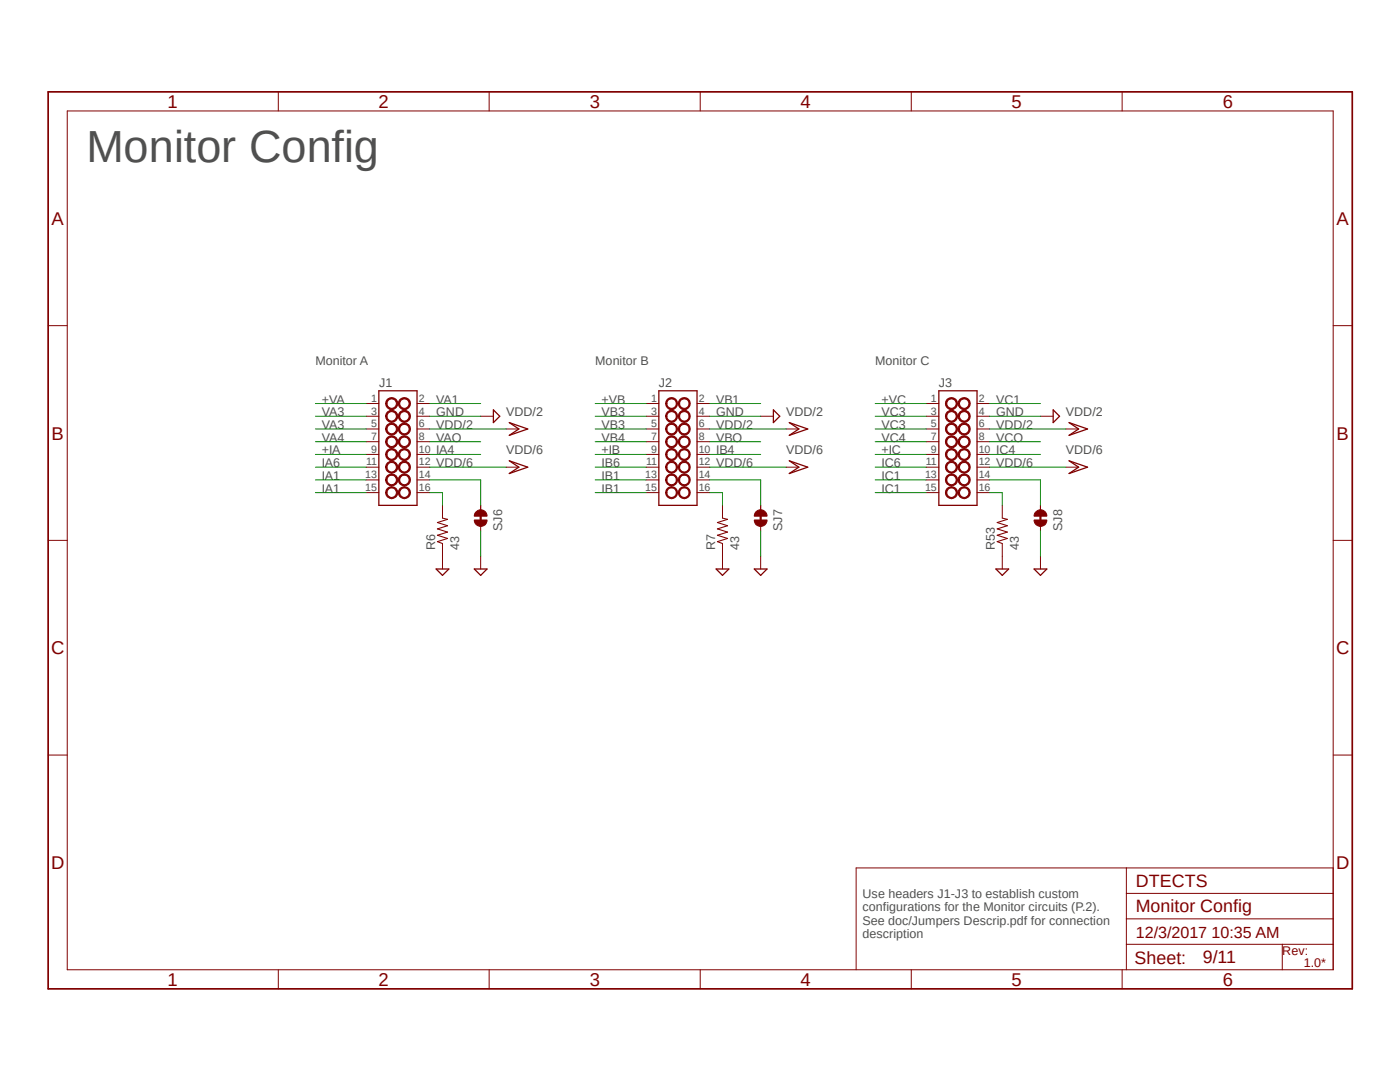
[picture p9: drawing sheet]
<svg xmlns="http://www.w3.org/2000/svg" width="279mm" height="216mm" viewBox="0 0 279 216" stroke-linecap="round" stroke-linejoin="round" font-family="sans-serif">
<path d="M9.1 18l261.2 179.9M270.3 18l-261.2 179.9" fill="none" stroke="#fff" stroke-width=".2"/>
<g fill="none" stroke="#800000" stroke-width=".2">
<path d="M55.5 18.3v3.8M97.6 18.3v3.8M139.7 18.3v3.8M181.9 18.3v3.8M223.9 18.3v3.8M13.4 22.1h252.7v171.4h-252.7zM9.6 65h3.8M266.1 65h3.8M73.1 80.5h2.5M73.1 83.1h2.5M73.1 85.6h2.5M73.1 88.1h2.5"/>
<path d="M73.1 90.7h2.5M73.1 93.2h2.5M73.1 95.8h2.5M73.1 98.3h2.5M83.2 80.5h2.6M83.2 83.1h2.6M83.2 85.6h2.6M83.2 88.1h2.6M83.2 90.7h2.6M83.2 93.2h2.6M83.2 95.8h2.6M83.2 98.3h2.6"/>
<path d="M9.6 107.8h3.8M266.1 107.8h3.8M9.6 150.7h3.8M266.1 150.7h3.8M224.8 173.2v20.3M224.8 178.3h41.3M266.1 173.2h-95.2v20.3M55.5 193.5v3.8M97.6 193.5v3.8M139.7 193.5v3.8M181.9 193.5v3.8M223.9 193.5v3.8"/>
<path d="M224.8 188.4h41.3M224.8 183.3h41.3M255.9 188.4v5.1"/>
</g>
<path d="M9.6 18.3h260.3v179h-260.3z" fill="none" stroke="#800000" stroke-width=".34"/>
<path d="M75.6 78h7.6v22.8h-7.6z" fill="none" stroke="#800000" stroke-width=".25"/>
<path d="M77.3 79.7a1.21 1.21 0 0 1 1.9 .2 1.21 1.21 0 0 1-.7 1.8 1.21 1.21 0 0 1-1.5-1.2h.2a.94 .94 0 0 1 1.3-.9 .94 .94 0 0 1 .3 1.6 .94 .94 0 0 1-1.5-.3l-.1-.4h-.2z" fill-rule="evenodd" fill="#800000"/>
<path d="M77.3 79.7a1.21 1.21 0 0 1 1.9 .2 1.21 1.21 0 0 1-.7 1.8 1.21 1.21 0 0 1-1.5-1.2h.2a.94 .94 0 0 1 1.3-.9 .94 .94 0 0 1 .3 1.6 .94 .94 0 0 1-1.5-.3l-.1-.4h-.2z" fill="none" stroke="#800000" stroke-width=".2"/>
<path d="M77.3 82.2a1.21 1.21 0 0 1 1.9 .2 1.21 1.21 0 0 1-.7 1.8 1.21 1.21 0 0 1-1.5-1.1h.2a.94 .94 0 0 1 1.3-.9 .94 .94 0 0 1 .3 1.5 .94 .94 0 0 1-1.5-.3l-.1-.3h-.2z" fill-rule="evenodd" fill="#800000"/>
<path d="M77.3 82.2a1.21 1.21 0 0 1 1.9 .2 1.21 1.21 0 0 1-.7 1.8 1.21 1.21 0 0 1-1.5-1.1h.2a.94 .94 0 0 1 1.3-.9 .94 .94 0 0 1 .3 1.5 .94 .94 0 0 1-1.5-.3l-.1-.3h-.2z" fill="none" stroke="#800000" stroke-width=".2"/>
<path d="M77.3 84.8a1.21 1.21 0 0 1 1.9 .2 1.21 1.21 0 0 1-.7 1.8 1.21 1.21 0 0 1-1.5-1.2h.2a.94 .94 0 0 1 1.3-.9 .94 .94 0 0 1 .3 1.5 .94 .94 0 0 1-1.5-.2l-.1-.4h-.2z" fill-rule="evenodd" fill="#800000"/>
<path d="M77.3 84.8a1.21 1.21 0 0 1 1.9 .2 1.21 1.21 0 0 1-.7 1.8 1.21 1.21 0 0 1-1.5-1.2h.2a.94 .94 0 0 1 1.3-.9 .94 .94 0 0 1 .3 1.5 .94 .94 0 0 1-1.5-.2l-.1-.4h-.2z" fill="none" stroke="#800000" stroke-width=".2"/>
<path d="M77.3 87.3a1.21 1.21 0 0 1 1.9 .2 1.21 1.21 0 0 1-.7 1.8 1.21 1.21 0 0 1-1.5-1.2h.2a.94 .94 0 0 1 1.3-.8 .94 .94 0 0 1 .3 1.5 .94 .94 0 0 1-1.5-.3l-.1-.4h-.2z" fill-rule="evenodd" fill="#800000"/>
<path d="M77.3 87.3a1.21 1.21 0 0 1 1.9 .2 1.21 1.21 0 0 1-.7 1.8 1.21 1.21 0 0 1-1.5-1.2h.2a.94 .94 0 0 1 1.3-.8 .94 .94 0 0 1 .3 1.5 .94 .94 0 0 1-1.5-.3l-.1-.4h-.2z" fill="none" stroke="#800000" stroke-width=".2"/>
<path d="M77.3 89.8a1.21 1.21 0 0 1 1.9 .3 1.21 1.21 0 0 1-.7 1.7 1.21 1.21 0 0 1-1.5-1.1h.2a.94 .94 0 0 1 1.3-.9 .94 .94 0 0 1 .3 1.5 .94 .94 0 0 1-1.5-.2l-.1-.4h-.2z" fill-rule="evenodd" fill="#800000"/>
<path d="M77.3 89.8a1.21 1.21 0 0 1 1.9 .3 1.21 1.21 0 0 1-.7 1.7 1.21 1.21 0 0 1-1.5-1.1h.2a.94 .94 0 0 1 1.3-.9 .94 .94 0 0 1 .3 1.5 .94 .94 0 0 1-1.5-.2l-.1-.4h-.2z" fill="none" stroke="#800000" stroke-width=".2"/>
<path d="M77.3 92.4a1.21 1.21 0 0 1 1.9 .2 1.21 1.21 0 0 1-.7 1.8 1.21 1.21 0 0 1-1.5-1.2h.2a.94 .94 0 0 1 1.3-.9 .94 .94 0 0 1 .3 1.6 .94 .94 0 0 1-1.5-.3l-.1-.4h-.2z" fill-rule="evenodd" fill="#800000"/>
<path d="M77.3 92.4a1.21 1.21 0 0 1 1.9 .2 1.21 1.21 0 0 1-.7 1.8 1.21 1.21 0 0 1-1.5-1.2h.2a.94 .94 0 0 1 1.3-.9 .94 .94 0 0 1 .3 1.6 .94 .94 0 0 1-1.5-.3l-.1-.4h-.2z" fill="none" stroke="#800000" stroke-width=".2"/>
<path d="M77.3 94.9a1.21 1.21 0 0 1 1.9 .2 1.21 1.21 0 0 1-.7 1.8 1.21 1.21 0 0 1-1.5-1.1h.2a.94 .94 0 0 1 1.3-.9 .94 .94 0 0 1 .3 1.5 .94 .94 0 0 1-1.5-.3l-.1-.3h-.2z" fill-rule="evenodd" fill="#800000"/>
<path d="M77.3 94.9a1.21 1.21 0 0 1 1.9 .2 1.21 1.21 0 0 1-.7 1.8 1.21 1.21 0 0 1-1.5-1.1h.2a.94 .94 0 0 1 1.3-.9 .94 .94 0 0 1 .3 1.5 .94 .94 0 0 1-1.5-.3l-.1-.3h-.2z" fill="none" stroke="#800000" stroke-width=".2"/>
<path d="M77.3 97.5a1.21 1.21 0 0 1 1.9 .2 1.21 1.21 0 0 1-.7 1.8 1.21 1.21 0 0 1-1.5-1.2h.2a.94 .94 0 0 1 1.3-.9 .94 .94 0 0 1 .3 1.5 .94 .94 0 0 1-1.5-.2l-.1-.4h-.2z" fill-rule="evenodd" fill="#800000"/>
<path d="M77.3 97.5a1.21 1.21 0 0 1 1.9 .2 1.21 1.21 0 0 1-.7 1.8 1.21 1.21 0 0 1-1.5-1.2h.2a.94 .94 0 0 1 1.3-.9 .94 .94 0 0 1 .3 1.5 .94 .94 0 0 1-1.5-.2l-.1-.4h-.2z" fill="none" stroke="#800000" stroke-width=".2"/>
<path d="M79.8 79.7a1.21 1.21 0 0 1 2 .2 1.21 1.21 0 0 1-.8 1.8 1.21 1.21 0 0 1-1.5-1.2h.3a.94 .94 0 0 1 1.2-.9 .94 .94 0 0 1 .4 1.6 .94 .94 0 0 1-1.6-.3v-.4h-.3z" fill-rule="evenodd" fill="#800000"/>
<path d="M79.8 79.7a1.21 1.21 0 0 1 2 .2 1.21 1.21 0 0 1-.8 1.8 1.21 1.21 0 0 1-1.5-1.2h.3a.94 .94 0 0 1 1.2-.9 .94 .94 0 0 1 .4 1.6 .94 .94 0 0 1-1.6-.3v-.4h-.3z" fill="none" stroke="#800000" stroke-width=".2"/>
<path d="M79.8 82.2a1.21 1.21 0 0 1 2 .2 1.21 1.21 0 0 1-.8 1.8 1.21 1.21 0 0 1-1.5-1.1h.3a.94 .94 0 0 1 1.2-.9 .94 .94 0 0 1 .4 1.5 .94 .94 0 0 1-1.6-.3v-.3h-.3z" fill-rule="evenodd" fill="#800000"/>
<path d="M79.8 82.2a1.21 1.21 0 0 1 2 .2 1.21 1.21 0 0 1-.8 1.8 1.21 1.21 0 0 1-1.5-1.1h.3a.94 .94 0 0 1 1.2-.9 .94 .94 0 0 1 .4 1.5 .94 .94 0 0 1-1.6-.3v-.3h-.3z" fill="none" stroke="#800000" stroke-width=".2"/>
<path d="M79.8 84.8a1.21 1.21 0 0 1 2 .2 1.21 1.21 0 0 1-.8 1.8 1.21 1.21 0 0 1-1.5-1.2h.3a.94 .94 0 0 1 1.2-.9 .94 .94 0 0 1 .4 1.5 .94 .94 0 0 1-1.6-.2v-.4h-.3z" fill-rule="evenodd" fill="#800000"/>
<path d="M79.8 84.8a1.21 1.21 0 0 1 2 .2 1.21 1.21 0 0 1-.8 1.8 1.21 1.21 0 0 1-1.5-1.2h.3a.94 .94 0 0 1 1.2-.9 .94 .94 0 0 1 .4 1.5 .94 .94 0 0 1-1.6-.2v-.4h-.3z" fill="none" stroke="#800000" stroke-width=".2"/>
<path d="M79.8 87.3a1.21 1.21 0 0 1 2 .2 1.21 1.21 0 0 1-.8 1.8 1.21 1.21 0 0 1-1.5-1.2h.3a.94 .94 0 0 1 1.2-.8 .94 .94 0 0 1 .4 1.5 .94 .94 0 0 1-1.6-.3v-.4h-.3z" fill-rule="evenodd" fill="#800000"/>
<path d="M79.8 87.3a1.21 1.21 0 0 1 2 .2 1.21 1.21 0 0 1-.8 1.8 1.21 1.21 0 0 1-1.5-1.2h.3a.94 .94 0 0 1 1.2-.8 .94 .94 0 0 1 .4 1.5 .94 .94 0 0 1-1.6-.3v-.4h-.3z" fill="none" stroke="#800000" stroke-width=".2"/>
<path d="M79.8 89.8a1.21 1.21 0 0 1 2 .3 1.21 1.21 0 0 1-.8 1.7 1.21 1.21 0 0 1-1.5-1.1h.3a.94 .94 0 0 1 1.2-.9 .94 .94 0 0 1 .4 1.5 .94 .94 0 0 1-1.6-.2v-.4h-.3z" fill-rule="evenodd" fill="#800000"/>
<path d="M79.8 89.8a1.21 1.21 0 0 1 2 .3 1.21 1.21 0 0 1-.8 1.7 1.21 1.21 0 0 1-1.5-1.1h.3a.94 .94 0 0 1 1.2-.9 .94 .94 0 0 1 .4 1.5 .94 .94 0 0 1-1.6-.2v-.4h-.3z" fill="none" stroke="#800000" stroke-width=".2"/>
<path d="M79.8 92.4a1.21 1.21 0 0 1 2 .2 1.21 1.21 0 0 1-.8 1.8 1.21 1.21 0 0 1-1.5-1.2h.3a.94 .94 0 0 1 1.2-.9 .94 .94 0 0 1 .4 1.6 .94 .94 0 0 1-1.6-.3v-.4h-.3z" fill-rule="evenodd" fill="#800000"/>
<path d="M79.8 92.4a1.21 1.21 0 0 1 2 .2 1.21 1.21 0 0 1-.8 1.8 1.21 1.21 0 0 1-1.5-1.2h.3a.94 .94 0 0 1 1.2-.9 .94 .94 0 0 1 .4 1.6 .94 .94 0 0 1-1.6-.3v-.4h-.3z" fill="none" stroke="#800000" stroke-width=".2"/>
<path d="M79.8 94.9a1.21 1.21 0 0 1 2 .2 1.21 1.21 0 0 1-.8 1.8 1.21 1.21 0 0 1-1.5-1.1h.3a.94 .94 0 0 1 1.2-.9 .94 .94 0 0 1 .4 1.5 .94 .94 0 0 1-1.6-.3v-.3h-.3z" fill-rule="evenodd" fill="#800000"/>
<path d="M79.8 94.9a1.21 1.21 0 0 1 2 .2 1.21 1.21 0 0 1-.8 1.8 1.21 1.21 0 0 1-1.5-1.1h.3a.94 .94 0 0 1 1.2-.9 .94 .94 0 0 1 .4 1.5 .94 .94 0 0 1-1.6-.3v-.3h-.3z" fill="none" stroke="#800000" stroke-width=".2"/>
<path d="M79.8 97.5a1.21 1.21 0 0 1 2 .2 1.21 1.21 0 0 1-.8 1.8 1.21 1.21 0 0 1-1.5-1.2h.3a.94 .94 0 0 1 1.2-.9 .94 .94 0 0 1 .4 1.5 .94 .94 0 0 1-1.6-.2v-.4h-.3z" fill-rule="evenodd" fill="#800000"/>
<path d="M79.8 97.5a1.21 1.21 0 0 1 2 .2 1.21 1.21 0 0 1-.8 1.8 1.21 1.21 0 0 1-1.5-1.2h.3a.94 .94 0 0 1 1.2-.9 .94 .94 0 0 1 .4 1.5 .94 .94 0 0 1-1.6-.2v-.4h-.3z" fill="none" stroke="#800000" stroke-width=".2"/>
<path d="M95 102.1a1.25 1.25 0 0 1 1.4-.3 1.25 1.25 0 0 1 .8 1.2h-2.5l.1-.6z" fill-rule="evenodd" fill="#800000"/>
<path d="M95 102.1a1.25 1.25 0 0 1 1.4-.3 1.25 1.25 0 0 1 .8 1.2h-2.5l.1-.6z" fill="none" stroke="#800000" stroke-width=".2"/>
<path d="M94.7 103.8h2.5a1.27 1.27 0 0 1-1.3 1.2 1.27 1.27 0 0 1-1.2-1.2z" fill-rule="evenodd" fill="#800000"/>
<g fill="none" stroke="#800000" stroke-width=".2">
<path d="M95.9 83.1h2.6M101 85.6h2.5M101 93.2h2.5M128.9 83.1h2.6M128.9 85.6h2.6M128.9 93.2h2.6M128.9 80.5h2.6M128.9 88.1h2.6M128.9 90.7h2.6M128.9 95.8h2.6M128.9 98.3h2.6M139.1 83.1h2.5"/>
<path d="M139.1 85.6h2.5M139.1 93.2h2.5M139.1 80.5h2.5M139.1 88.1h2.5M139.1 90.7h2.5M139.1 95.8h2.5M139.1 98.3h2.5M88.3 100.8v2.6M88.3 108.5v5M94.7 103.8h2.5a1.27 1.27 0 0 1-1.3 1.2 1.27 1.27 0 0 1-1.2-1.2zM95.9 100.8v5.1M95.9 111v2.5"/>
</g>
<path d="M95.9 102.7v1.3" fill="none" stroke="#800000" stroke-width=".42"/>
<path d="M88.3 103.4l1 .2-2 .7 2 .6-2 .6 2 .7-2 .6 2 .6-2 .7 1 .4" fill="none" stroke="#800000" stroke-width=".21"/>
<path d="M131.5 78h7.6v22.8h-7.6zM98.5 81.8l1.2 1.3-1.2 1.2zM101.6 84.3l3.7 1.3-3.7 1.3 1.9-1.3zM101.6 91.9l3.7 1.3-3.7 1.3 1.9-1.3zM87 113.5h2.6l-1.3 1.3zM94.7 113.5h2.5l-1.3 1.3z" fill="none" stroke="#800000" stroke-width=".25"/>
<path d="M133.2 79.7a1.19 1.19 0 0 1 1.9 .2 1.19 1.19 0 0 1-.7 1.8 1.19 1.19 0 0 1-1.6-1.2h.3a.96 .96 0 0 1 1.4-.7 .96 .96 0 0 1 .2 1.5 .96 .96 0 0 1-1.6-.4v-.4h-.3z" fill-rule="evenodd" fill="#800000"/>
<path d="M133.2 79.7a1.19 1.19 0 0 1 1.9 .2 1.19 1.19 0 0 1-.7 1.8 1.19 1.19 0 0 1-1.6-1.2h.3a.96 .96 0 0 1 1.4-.7 .96 .96 0 0 1 .2 1.5 .96 .96 0 0 1-1.6-.4v-.4h-.3z" fill="none" stroke="#800000" stroke-width=".2"/>
<path d="M133.2 82.2a1.19 1.19 0 0 1 1.9 .2 1.19 1.19 0 0 1-.7 1.8 1.19 1.19 0 0 1-1.6-1.1h.3a.96 .96 0 0 1 1.4-.8 .96 .96 0 0 1 .2 1.6 .96 .96 0 0 1-1.6-.5v-.3h-.3z" fill-rule="evenodd" fill="#800000"/>
<path d="M133.2 82.2a1.19 1.19 0 0 1 1.9 .2 1.19 1.19 0 0 1-.7 1.8 1.19 1.19 0 0 1-1.6-1.1h.3a.96 .96 0 0 1 1.4-.8 .96 .96 0 0 1 .2 1.6 .96 .96 0 0 1-1.6-.5v-.3h-.3z" fill="none" stroke="#800000" stroke-width=".2"/>
<path d="M133.2 84.8a1.19 1.19 0 0 1 1.9 .2 1.19 1.19 0 0 1-.7 1.7 1.19 1.19 0 0 1-1.6-1.1h.3a.96 .96 0 0 1 1.4-.8 .96 .96 0 0 1 .2 1.6 .96 .96 0 0 1-1.6-.4v-.4h-.3z" fill-rule="evenodd" fill="#800000"/>
<path d="M133.2 84.8a1.19 1.19 0 0 1 1.9 .2 1.19 1.19 0 0 1-.7 1.7 1.19 1.19 0 0 1-1.6-1.1h.3a.96 .96 0 0 1 1.4-.8 .96 .96 0 0 1 .2 1.6 .96 .96 0 0 1-1.6-.4v-.4h-.3z" fill="none" stroke="#800000" stroke-width=".2"/>
<path d="M133.2 87.3a1.19 1.19 0 0 1 1.9 .2 1.19 1.19 0 0 1-.7 1.8 1.19 1.19 0 0 1-1.6-1.2h.3a.96 .96 0 0 1 1.4-.7 .96 .96 0 0 1 .2 1.6 .96 .96 0 0 1-1.6-.5v-.4h-.3z" fill-rule="evenodd" fill="#800000"/>
<path d="M133.2 87.3a1.19 1.19 0 0 1 1.9 .2 1.19 1.19 0 0 1-.7 1.8 1.19 1.19 0 0 1-1.6-1.2h.3a.96 .96 0 0 1 1.4-.7 .96 .96 0 0 1 .2 1.6 .96 .96 0 0 1-1.6-.5v-.4h-.3z" fill="none" stroke="#800000" stroke-width=".2"/>
<path d="M133.2 89.8a1.19 1.19 0 0 1 1.9 .3 1.19 1.19 0 0 1-.7 1.7 1.19 1.19 0 0 1-1.6-1.1h.3a.96 .96 0 0 1 1.4-.8 .96 .96 0 0 1 .2 1.6 .96 .96 0 0 1-1.6-.4v-.4h-.3z" fill-rule="evenodd" fill="#800000"/>
<path d="M133.2 89.8a1.19 1.19 0 0 1 1.9 .3 1.19 1.19 0 0 1-.7 1.7 1.19 1.19 0 0 1-1.6-1.1h.3a.96 .96 0 0 1 1.4-.8 .96 .96 0 0 1 .2 1.6 .96 .96 0 0 1-1.6-.4v-.4h-.3z" fill="none" stroke="#800000" stroke-width=".2"/>
<path d="M133.2 92.4a1.19 1.19 0 0 1 1.9 .2 1.19 1.19 0 0 1-.7 1.8 1.19 1.19 0 0 1-1.6-1.2h.3a.96 .96 0 0 1 1.4-.7 .96 .96 0 0 1 .2 1.5 .96 .96 0 0 1-1.6-.4v-.4h-.3z" fill-rule="evenodd" fill="#800000"/>
<path d="M133.2 92.4a1.19 1.19 0 0 1 1.9 .2 1.19 1.19 0 0 1-.7 1.8 1.19 1.19 0 0 1-1.6-1.2h.3a.96 .96 0 0 1 1.4-.7 .96 .96 0 0 1 .2 1.5 .96 .96 0 0 1-1.6-.4v-.4h-.3z" fill="none" stroke="#800000" stroke-width=".2"/>
<path d="M133.2 94.9a1.19 1.19 0 0 1 1.9 .2 1.19 1.19 0 0 1-.7 1.8 1.19 1.19 0 0 1-1.6-1.1h.3a.96 .96 0 0 1 1.4-.8 .96 .96 0 0 1 .2 1.6 .96 .96 0 0 1-1.6-.5v-.3h-.3z" fill-rule="evenodd" fill="#800000"/>
<path d="M133.2 94.9a1.19 1.19 0 0 1 1.9 .2 1.19 1.19 0 0 1-.7 1.8 1.19 1.19 0 0 1-1.6-1.1h.3a.96 .96 0 0 1 1.4-.8 .96 .96 0 0 1 .2 1.6 .96 .96 0 0 1-1.6-.5v-.3h-.3z" fill="none" stroke="#800000" stroke-width=".2"/>
<path d="M133.2 97.5a1.19 1.19 0 0 1 1.9 .2 1.19 1.19 0 0 1-.7 1.7 1.19 1.19 0 0 1-1.6-1.1h.3a.96 .96 0 0 1 1.4-.8 .96 .96 0 0 1 .2 1.6 .96 .96 0 0 1-1.6-.4v-.4h-.3z" fill-rule="evenodd" fill="#800000"/>
<path d="M133.2 97.5a1.19 1.19 0 0 1 1.9 .2 1.19 1.19 0 0 1-.7 1.7 1.19 1.19 0 0 1-1.6-1.1h.3a.96 .96 0 0 1 1.4-.8 .96 .96 0 0 1 .2 1.6 .96 .96 0 0 1-1.6-.4v-.4h-.3z" fill="none" stroke="#800000" stroke-width=".2"/>
<path d="M135.7 79.7a1.19 1.19 0 0 1 1.9 .2 1.19 1.19 0 0 1-.7 1.8 1.19 1.19 0 0 1-1.5-1.2h.2a.96 .96 0 0 1 1.4-.7 .96 .96 0 0 1 .2 1.5 .96 .96 0 0 1-1.5-.4l-.1-.4h-.2z" fill-rule="evenodd" fill="#800000"/>
<path d="M135.7 79.7a1.19 1.19 0 0 1 1.9 .2 1.19 1.19 0 0 1-.7 1.8 1.19 1.19 0 0 1-1.5-1.2h.2a.96 .96 0 0 1 1.4-.7 .96 .96 0 0 1 .2 1.5 .96 .96 0 0 1-1.5-.4l-.1-.4h-.2z" fill="none" stroke="#800000" stroke-width=".2"/>
<path d="M135.7 82.2a1.19 1.19 0 0 1 1.9 .2 1.19 1.19 0 0 1-.7 1.8 1.19 1.19 0 0 1-1.5-1.1h.2a.96 .96 0 0 1 1.4-.8 .96 .96 0 0 1 .2 1.6 .96 .96 0 0 1-1.5-.5l-.1-.3h-.2z" fill-rule="evenodd" fill="#800000"/>
<path d="M135.7 82.2a1.19 1.19 0 0 1 1.9 .2 1.19 1.19 0 0 1-.7 1.8 1.19 1.19 0 0 1-1.5-1.1h.2a.96 .96 0 0 1 1.4-.8 .96 .96 0 0 1 .2 1.6 .96 .96 0 0 1-1.5-.5l-.1-.3h-.2z" fill="none" stroke="#800000" stroke-width=".2"/>
<path d="M135.7 84.8a1.19 1.19 0 0 1 1.9 .2 1.19 1.19 0 0 1-.7 1.7 1.19 1.19 0 0 1-1.5-1.1h.2a.96 .96 0 0 1 1.4-.8 .96 .96 0 0 1 .2 1.6 .96 .96 0 0 1-1.5-.4l-.1-.4h-.2z" fill-rule="evenodd" fill="#800000"/>
<path d="M135.7 84.8a1.19 1.19 0 0 1 1.9 .2 1.19 1.19 0 0 1-.7 1.7 1.19 1.19 0 0 1-1.5-1.1h.2a.96 .96 0 0 1 1.4-.8 .96 .96 0 0 1 .2 1.6 .96 .96 0 0 1-1.5-.4l-.1-.4h-.2z" fill="none" stroke="#800000" stroke-width=".2"/>
<path d="M135.7 87.3a1.19 1.19 0 0 1 1.9 .2 1.19 1.19 0 0 1-.7 1.8 1.19 1.19 0 0 1-1.5-1.2h.2a.96 .96 0 0 1 1.4-.7 .96 .96 0 0 1 .2 1.6 .96 .96 0 0 1-1.5-.5l-.1-.4h-.2z" fill-rule="evenodd" fill="#800000"/>
<path d="M135.7 87.3a1.19 1.19 0 0 1 1.9 .2 1.19 1.19 0 0 1-.7 1.8 1.19 1.19 0 0 1-1.5-1.2h.2a.96 .96 0 0 1 1.4-.7 .96 .96 0 0 1 .2 1.6 .96 .96 0 0 1-1.5-.5l-.1-.4h-.2z" fill="none" stroke="#800000" stroke-width=".2"/>
<path d="M135.7 89.8a1.19 1.19 0 0 1 1.9 .3 1.19 1.19 0 0 1-.7 1.7 1.19 1.19 0 0 1-1.5-1.1h.2a.96 .96 0 0 1 1.4-.8 .96 .96 0 0 1 .2 1.6 .96 .96 0 0 1-1.5-.4l-.1-.4h-.2z" fill-rule="evenodd" fill="#800000"/>
<path d="M135.7 89.8a1.19 1.19 0 0 1 1.9 .3 1.19 1.19 0 0 1-.7 1.7 1.19 1.19 0 0 1-1.5-1.1h.2a.96 .96 0 0 1 1.4-.8 .96 .96 0 0 1 .2 1.6 .96 .96 0 0 1-1.5-.4l-.1-.4h-.2z" fill="none" stroke="#800000" stroke-width=".2"/>
<path d="M135.7 92.4a1.19 1.19 0 0 1 1.9 .2 1.19 1.19 0 0 1-.7 1.8 1.19 1.19 0 0 1-1.5-1.2h.2a.96 .96 0 0 1 1.4-.7 .96 .96 0 0 1 .2 1.5 .96 .96 0 0 1-1.5-.4l-.1-.4h-.2z" fill-rule="evenodd" fill="#800000"/>
<path d="M135.7 92.4a1.19 1.19 0 0 1 1.9 .2 1.19 1.19 0 0 1-.7 1.8 1.19 1.19 0 0 1-1.5-1.2h.2a.96 .96 0 0 1 1.4-.7 .96 .96 0 0 1 .2 1.5 .96 .96 0 0 1-1.5-.4l-.1-.4h-.2z" fill="none" stroke="#800000" stroke-width=".2"/>
<path d="M135.7 94.9a1.19 1.19 0 0 1 1.9 .2 1.19 1.19 0 0 1-.7 1.8 1.19 1.19 0 0 1-1.5-1.1h.2a.96 .96 0 0 1 1.4-.8 .96 .96 0 0 1 .2 1.6 .96 .96 0 0 1-1.5-.5l-.1-.3h-.2z" fill-rule="evenodd" fill="#800000"/>
<path d="M135.7 94.9a1.19 1.19 0 0 1 1.9 .2 1.19 1.19 0 0 1-.7 1.8 1.19 1.19 0 0 1-1.5-1.1h.2a.96 .96 0 0 1 1.4-.8 .96 .96 0 0 1 .2 1.6 .96 .96 0 0 1-1.5-.5l-.1-.3h-.2z" fill="none" stroke="#800000" stroke-width=".2"/>
<path d="M135.7 97.5a1.19 1.19 0 0 1 1.9 .2 1.19 1.19 0 0 1-.7 1.7 1.19 1.19 0 0 1-1.5-1.1h.2a.96 .96 0 0 1 1.4-.8 .96 .96 0 0 1 .2 1.6 .96 .96 0 0 1-1.5-.4l-.1-.4h-.2z" fill-rule="evenodd" fill="#800000"/>
<path d="M135.7 97.5a1.19 1.19 0 0 1 1.9 .2 1.19 1.19 0 0 1-.7 1.7 1.19 1.19 0 0 1-1.5-1.1h.2a.96 .96 0 0 1 1.4-.8 .96 .96 0 0 1 .2 1.6 .96 .96 0 0 1-1.5-.4l-.1-.4h-.2z" fill="none" stroke="#800000" stroke-width=".2"/>
<path d="M150.9 102.1a1.27 1.27 0 0 1 1.4-.3 1.27 1.27 0 0 1 .8 1.2h-2.6z" fill-rule="evenodd" fill="#800000"/>
<path d="M150.9 102.1a1.27 1.27 0 0 1 1.4-.3 1.27 1.27 0 0 1 .8 1.2h-2.6z" fill="none" stroke="#800000" stroke-width=".2"/>
<path d="M150.5 103.8h2.6a1.27 1.27 0 0 1-1.3 1.2 1.27 1.27 0 0 1-1.3-1.2z" fill-rule="evenodd" fill="#800000"/>
<g fill="none" stroke="#800000" stroke-width=".2">
<path d="M151.8 83.1h2.5M156.9 85.6h2.5M156.9 93.2h2.5M184.8 83.1h2.6M184.8 85.6h2.6M184.8 93.2h2.6M184.8 80.5h2.6M184.8 88.1h2.6M184.8 90.7h2.6M184.8 95.8h2.6M184.8 98.3h2.6M195 83.1h2.5"/>
<path d="M195 85.6h2.5M195 93.2h2.5M195 80.5h2.5M195 88.1h2.5M195 90.7h2.5M195 95.8h2.5M195 98.3h2.5M144.2 100.8v2.6M144.2 108.5v5M150.5 103.8h2.6a1.27 1.27 0 0 1-1.3 1.2 1.27 1.27 0 0 1-1.3-1.2zM151.8 100.8v5.1M151.8 111v2.5"/>
</g>
<path d="M151.8 102.7v1.3" fill="none" stroke="#800000" stroke-width=".42"/>
<path d="M144.2 103.4l1 .2-2 .7 2 .6-2 .6 2 .7-2 .6 2 .6-2 .7 1 .4" fill="none" stroke="#800000" stroke-width=".21"/>
<path d="M187.4 78h7.6v22.8h-7.6zM154.3 81.8l1.3 1.3-1.3 1.2zM157.5 84.3l3.7 1.3-3.7 1.3 1.9-1.3zM157.5 91.9l3.7 1.3-3.7 1.3 1.9-1.3zM142.9 113.5h2.6l-1.3 1.3zM150.5 113.5h2.6l-1.3 1.3z" fill="none" stroke="#800000" stroke-width=".25"/>
<path d="M189 79.7a1.21 1.21 0 0 1 1.9 .2 1.21 1.21 0 0 1-.7 1.8 1.21 1.21 0 0 1-1.5-1.2h.2a.94 .94 0 0 1 1.3-.9 .94 .94 0 0 1 .4 1.6 .94 .94 0 0 1-1.6-.3l-.1-.4h-.2z" fill-rule="evenodd" fill="#800000"/>
<path d="M189 79.7a1.21 1.21 0 0 1 1.9 .2 1.21 1.21 0 0 1-.7 1.8 1.21 1.21 0 0 1-1.5-1.2h.2a.94 .94 0 0 1 1.3-.9 .94 .94 0 0 1 .4 1.6 .94 .94 0 0 1-1.6-.3l-.1-.4h-.2z" fill="none" stroke="#800000" stroke-width=".2"/>
<path d="M189 82.2a1.21 1.21 0 0 1 1.9 .2 1.21 1.21 0 0 1-.7 1.8 1.21 1.21 0 0 1-1.5-1.1h.2a.94 .94 0 0 1 1.3-.9 .94 .94 0 0 1 .4 1.5 .94 .94 0 0 1-1.6-.3l-.1-.3h-.2z" fill-rule="evenodd" fill="#800000"/>
<path d="M189 82.2a1.21 1.21 0 0 1 1.9 .2 1.21 1.21 0 0 1-.7 1.8 1.21 1.21 0 0 1-1.5-1.1h.2a.94 .94 0 0 1 1.3-.9 .94 .94 0 0 1 .4 1.5 .94 .94 0 0 1-1.6-.3l-.1-.3h-.2z" fill="none" stroke="#800000" stroke-width=".2"/>
<path d="M189 84.8a1.21 1.21 0 0 1 1.9 .2 1.21 1.21 0 0 1-.7 1.8 1.21 1.21 0 0 1-1.5-1.2h.2a.94 .94 0 0 1 1.3-.9 .94 .94 0 0 1 .4 1.5 .94 .94 0 0 1-1.6-.2l-.1-.4h-.2z" fill-rule="evenodd" fill="#800000"/>
<path d="M189 84.8a1.21 1.21 0 0 1 1.9 .2 1.21 1.21 0 0 1-.7 1.8 1.21 1.21 0 0 1-1.5-1.2h.2a.94 .94 0 0 1 1.3-.9 .94 .94 0 0 1 .4 1.5 .94 .94 0 0 1-1.6-.2l-.1-.4h-.2z" fill="none" stroke="#800000" stroke-width=".2"/>
<path d="M189 87.3a1.21 1.21 0 0 1 1.9 .2 1.21 1.21 0 0 1-.7 1.8 1.21 1.21 0 0 1-1.5-1.2h.2a.94 .94 0 0 1 1.3-.8 .94 .94 0 0 1 .4 1.5 .94 .94 0 0 1-1.6-.3l-.1-.4h-.2z" fill-rule="evenodd" fill="#800000"/>
<path d="M189 87.3a1.21 1.21 0 0 1 1.9 .2 1.21 1.21 0 0 1-.7 1.8 1.21 1.21 0 0 1-1.5-1.2h.2a.94 .94 0 0 1 1.3-.8 .94 .94 0 0 1 .4 1.5 .94 .94 0 0 1-1.6-.3l-.1-.4h-.2z" fill="none" stroke="#800000" stroke-width=".2"/>
<path d="M189 89.8a1.21 1.21 0 0 1 1.9 .3 1.21 1.21 0 0 1-.7 1.7 1.21 1.21 0 0 1-1.5-1.1h.2a.94 .94 0 0 1 1.3-.9 .94 .94 0 0 1 .4 1.5 .94 .94 0 0 1-1.6-.2l-.1-.4h-.2z" fill-rule="evenodd" fill="#800000"/>
<path d="M189 89.8a1.21 1.21 0 0 1 1.9 .3 1.21 1.21 0 0 1-.7 1.7 1.21 1.21 0 0 1-1.5-1.1h.2a.94 .94 0 0 1 1.3-.9 .94 .94 0 0 1 .4 1.5 .94 .94 0 0 1-1.6-.2l-.1-.4h-.2z" fill="none" stroke="#800000" stroke-width=".2"/>
<path d="M189 92.4a1.21 1.21 0 0 1 1.9 .2 1.21 1.21 0 0 1-.7 1.8 1.21 1.21 0 0 1-1.5-1.2h.2a.94 .94 0 0 1 1.3-.9 .94 .94 0 0 1 .4 1.6 .94 .94 0 0 1-1.6-.3l-.1-.4h-.2z" fill-rule="evenodd" fill="#800000"/>
<path d="M189 92.4a1.21 1.21 0 0 1 1.9 .2 1.21 1.21 0 0 1-.7 1.8 1.21 1.21 0 0 1-1.5-1.2h.2a.94 .94 0 0 1 1.3-.9 .94 .94 0 0 1 .4 1.6 .94 .94 0 0 1-1.6-.3l-.1-.4h-.2z" fill="none" stroke="#800000" stroke-width=".2"/>
<path d="M189 94.9a1.21 1.21 0 0 1 1.9 .2 1.21 1.21 0 0 1-.7 1.8 1.21 1.21 0 0 1-1.5-1.1h.2a.94 .94 0 0 1 1.3-.9 .94 .94 0 0 1 .4 1.5 .94 .94 0 0 1-1.6-.3l-.1-.3h-.2z" fill-rule="evenodd" fill="#800000"/>
<path d="M189 94.9a1.21 1.21 0 0 1 1.9 .2 1.21 1.21 0 0 1-.7 1.8 1.21 1.21 0 0 1-1.5-1.1h.2a.94 .94 0 0 1 1.3-.9 .94 .94 0 0 1 .4 1.5 .94 .94 0 0 1-1.6-.3l-.1-.3h-.2z" fill="none" stroke="#800000" stroke-width=".2"/>
<path d="M189 97.5a1.21 1.21 0 0 1 1.9 .2 1.21 1.21 0 0 1-.7 1.8 1.21 1.21 0 0 1-1.5-1.2h.2a.94 .94 0 0 1 1.3-.9 .94 .94 0 0 1 .4 1.5 .94 .94 0 0 1-1.6-.2l-.1-.4h-.2z" fill-rule="evenodd" fill="#800000"/>
<path d="M189 97.5a1.21 1.21 0 0 1 1.9 .2 1.21 1.21 0 0 1-.7 1.8 1.21 1.21 0 0 1-1.5-1.2h.2a.94 .94 0 0 1 1.3-.9 .94 .94 0 0 1 .4 1.5 .94 .94 0 0 1-1.6-.2l-.1-.4h-.2z" fill="none" stroke="#800000" stroke-width=".2"/>
<path d="M191.6 79.7a1.21 1.21 0 0 1 1.9 .2 1.21 1.21 0 0 1-.7 1.8 1.21 1.21 0 0 1-1.6-1.2h.3a.94 .94 0 0 1 1.3-.9 .94 .94 0 0 1 .3 1.6 .94 .94 0 0 1-1.5-.3l-.1-.4h-.3z" fill-rule="evenodd" fill="#800000"/>
<path d="M191.6 79.7a1.21 1.21 0 0 1 1.9 .2 1.21 1.21 0 0 1-.7 1.8 1.21 1.21 0 0 1-1.6-1.2h.3a.94 .94 0 0 1 1.3-.9 .94 .94 0 0 1 .3 1.6 .94 .94 0 0 1-1.5-.3l-.1-.4h-.3z" fill="none" stroke="#800000" stroke-width=".2"/>
<path d="M191.6 82.2a1.21 1.21 0 0 1 1.9 .2 1.21 1.21 0 0 1-.7 1.8 1.21 1.21 0 0 1-1.6-1.1h.3a.94 .94 0 0 1 1.3-.9 .94 .94 0 0 1 .3 1.5 .94 .94 0 0 1-1.5-.3l-.1-.3h-.3z" fill-rule="evenodd" fill="#800000"/>
<path d="M191.6 82.2a1.21 1.21 0 0 1 1.9 .2 1.21 1.21 0 0 1-.7 1.8 1.21 1.21 0 0 1-1.6-1.1h.3a.94 .94 0 0 1 1.3-.9 .94 .94 0 0 1 .3 1.5 .94 .94 0 0 1-1.5-.3l-.1-.3h-.3z" fill="none" stroke="#800000" stroke-width=".2"/>
<path d="M191.6 84.8a1.21 1.21 0 0 1 1.9 .2 1.21 1.21 0 0 1-.7 1.8 1.21 1.21 0 0 1-1.6-1.2h.3a.94 .94 0 0 1 1.3-.9 .94 .94 0 0 1 .3 1.5 .94 .94 0 0 1-1.5-.2l-.1-.4h-.3z" fill-rule="evenodd" fill="#800000"/>
<path d="M191.6 84.8a1.21 1.21 0 0 1 1.9 .2 1.21 1.21 0 0 1-.7 1.8 1.21 1.21 0 0 1-1.6-1.2h.3a.94 .94 0 0 1 1.3-.9 .94 .94 0 0 1 .3 1.5 .94 .94 0 0 1-1.5-.2l-.1-.4h-.3z" fill="none" stroke="#800000" stroke-width=".2"/>
<path d="M191.6 87.3a1.21 1.21 0 0 1 1.9 .2 1.21 1.21 0 0 1-.7 1.8 1.21 1.21 0 0 1-1.6-1.2h.3a.94 .94 0 0 1 1.3-.8 .94 .94 0 0 1 .3 1.5 .94 .94 0 0 1-1.5-.3l-.1-.4h-.3z" fill-rule="evenodd" fill="#800000"/>
<path d="M191.6 87.3a1.21 1.21 0 0 1 1.9 .2 1.21 1.21 0 0 1-.7 1.8 1.21 1.21 0 0 1-1.6-1.2h.3a.94 .94 0 0 1 1.3-.8 .94 .94 0 0 1 .3 1.5 .94 .94 0 0 1-1.5-.3l-.1-.4h-.3z" fill="none" stroke="#800000" stroke-width=".2"/>
<path d="M191.6 89.8a1.21 1.21 0 0 1 1.9 .3 1.21 1.21 0 0 1-.7 1.7 1.21 1.21 0 0 1-1.6-1.1h.3a.94 .94 0 0 1 1.3-.9 .94 .94 0 0 1 .3 1.5 .94 .94 0 0 1-1.5-.2l-.1-.4h-.3z" fill-rule="evenodd" fill="#800000"/>
<path d="M191.6 89.8a1.21 1.21 0 0 1 1.9 .3 1.21 1.21 0 0 1-.7 1.7 1.21 1.21 0 0 1-1.6-1.1h.3a.94 .94 0 0 1 1.3-.9 .94 .94 0 0 1 .3 1.5 .94 .94 0 0 1-1.5-.2l-.1-.4h-.3z" fill="none" stroke="#800000" stroke-width=".2"/>
<path d="M191.6 92.4a1.21 1.21 0 0 1 1.9 .2 1.21 1.21 0 0 1-.7 1.8 1.21 1.21 0 0 1-1.6-1.2h.3a.94 .94 0 0 1 1.3-.9 .94 .94 0 0 1 .3 1.6 .94 .94 0 0 1-1.5-.3l-.1-.4h-.3z" fill-rule="evenodd" fill="#800000"/>
<path d="M191.6 92.4a1.21 1.21 0 0 1 1.9 .2 1.21 1.21 0 0 1-.7 1.8 1.21 1.21 0 0 1-1.6-1.2h.3a.94 .94 0 0 1 1.3-.9 .94 .94 0 0 1 .3 1.6 .94 .94 0 0 1-1.5-.3l-.1-.4h-.3z" fill="none" stroke="#800000" stroke-width=".2"/>
<path d="M191.6 94.9a1.21 1.21 0 0 1 1.9 .2 1.21 1.21 0 0 1-.7 1.8 1.21 1.21 0 0 1-1.6-1.1h.3a.94 .94 0 0 1 1.3-.9 .94 .94 0 0 1 .3 1.5 .94 .94 0 0 1-1.5-.3l-.1-.3h-.3z" fill-rule="evenodd" fill="#800000"/>
<path d="M191.6 94.9a1.21 1.21 0 0 1 1.9 .2 1.21 1.21 0 0 1-.7 1.8 1.21 1.21 0 0 1-1.6-1.1h.3a.94 .94 0 0 1 1.3-.9 .94 .94 0 0 1 .3 1.5 .94 .94 0 0 1-1.5-.3l-.1-.3h-.3z" fill="none" stroke="#800000" stroke-width=".2"/>
<path d="M191.6 97.5a1.21 1.21 0 0 1 1.9 .2 1.21 1.21 0 0 1-.7 1.8 1.21 1.21 0 0 1-1.6-1.2h.3a.94 .94 0 0 1 1.3-.9 .94 .94 0 0 1 .3 1.5 .94 .94 0 0 1-1.5-.2l-.1-.4h-.3z" fill-rule="evenodd" fill="#800000"/>
<path d="M191.6 97.5a1.21 1.21 0 0 1 1.9 .2 1.21 1.21 0 0 1-.7 1.8 1.21 1.21 0 0 1-1.6-1.2h.3a.94 .94 0 0 1 1.3-.9 .94 .94 0 0 1 .3 1.5 .94 .94 0 0 1-1.5-.2l-.1-.4h-.3z" fill="none" stroke="#800000" stroke-width=".2"/>
<path d="M206.8 102.1a1.25 1.25 0 0 1 1.3-.3 1.25 1.25 0 0 1 .8 1.2h-2.5l.1-.6z" fill-rule="evenodd" fill="#800000"/>
<path d="M206.8 102.1a1.25 1.25 0 0 1 1.3-.3 1.25 1.25 0 0 1 .8 1.2h-2.5l.1-.6z" fill="none" stroke="#800000" stroke-width=".2"/>
<path d="M206.4 103.8h2.5a1.27 1.27 0 0 1-1.3 1.2 1.27 1.27 0 0 1-1.2-1.2z" fill-rule="evenodd" fill="#800000"/>
<path d="M207.6 83.1h2.6M212.7 85.6h2.6M212.7 93.2h2.6M200 100.8v2.6M200 108.5v5M206.4 103.8h2.5a1.27 1.27 0 0 1-1.3 1.2 1.27 1.27 0 0 1-1.2-1.2zM207.6 100.8v5.1M207.6 111v2.5" fill="none" stroke="#800000" stroke-width=".2"/>
<path d="M207.6 102.7v1.3" fill="none" stroke="#800000" stroke-width=".42"/>
<path d="M200 103.4l1 .2-2 .7 2 .6-2 .6 2 .7-2 .6 2 .6-2 .7 1 .4" fill="none" stroke="#800000" stroke-width=".21"/>
<path d="M210.2 81.8l1.3 1.3-1.3 1.2zM213.4 84.3l3.6 1.3-3.6 1.3 1.9-1.3zM213.4 91.9l3.6 1.3-3.6 1.3 1.9-1.3zM198.8 113.5h2.5l-1.3 1.3zM206.4 113.5h2.5l-1.3 1.3z" fill="none" stroke="#800000" stroke-width=".25"/>
<g fill="none" stroke="#008000" stroke-width=".2">
<path d="M62.9 95.8h10.2M62.9 98.3h10.2M62.9 85.6h10.2M62.9 80.5h10.2M62.9 90.7h10.2M62.9 88.1h10.2M62.9 83.1h10.2M62.9 93.2h10.2M85.8 95.8h10.1v5M85.8 98.3h2.5v2.5M85.8 85.6h15.2M85.8 80.5h10.1"/>
<path d="M85.8 90.7h10.1M85.8 88.1h10.1M85.8 83.1h10.1M85.8 93.2h15.2M118.8 95.8h10.1M118.8 98.3h10.1M118.8 85.6h10.1M118.8 80.5h10.1M118.8 90.7h10.1M118.8 88.1h10.1M118.8 83.1h10.1M118.8 93.2h10.1"/>
<path d="M141.6 95.8h10.2v5M141.6 98.3h2.6v2.5M141.6 85.6h15.3M141.6 80.5h10.2M141.6 90.7h10.2M141.6 88.1h10.2M141.6 83.1h10.2M141.6 93.2h15.3M174.7 95.8h10.1M174.7 98.3h10.1M174.7 85.6h10.1M174.7 80.5h10.1"/>
<path d="M174.7 90.7h10.1M174.7 88.1h10.1M174.7 83.1h10.1M174.7 93.2h10.1M197.5 95.8h10.1v5M197.5 98.3h2.5v2.5M197.5 85.6h15.2M197.5 80.5h10.1M197.5 90.7h10.1M197.5 88.1h10.1M197.5 83.1h10.1M197.5 93.2h15.2"/>
<path d="M95.9 105.9v5.1M151.8 105.9v5.1M207.6 105.9v5.1"/>
</g>
<text font-size="9" fill="#505050" x="17.2" y="32.3">Monitor Config</text>
<g font-size="3.7" fill="#800000">
<text x="33.4" y="21.5">1</text>
<text x="75.6" y="21.5">2</text>
<text x="117.7" y="21.5">3</text>
<text x="159.8" y="21.5">4</text>
<text x="201.9" y="21.5">5</text>
<text x="244" y="21.5">6</text>
<text x="10.3" y="44.9">A</text>
<text x="266.7" y="44.9">A</text>
<text x="10.3" y="87.7">B</text>
<text x="266.7" y="87.7">B</text>
<text x="10.2" y="130.6">C</text>
<text x="266.7" y="130.6">C</text>
<text x="10.2" y="173.4">D</text>
<text x="266.7" y="173.4">D</text>
<text x="33.4" y="196.7">1</text>
<text x="75.6" y="196.7">2</text>
<text x="117.7" y="196.7">3</text>
<text x="159.8" y="196.7">4</text>
<text x="201.9" y="196.7">5</text>
<text x="244" y="196.7">6</text>
</g>
<g font-size="3.6" fill="#800000">
<text x="226.7" y="177">DTECTS</text>
<text x="226.7" y="182.1">Monitor Config</text>
<text x="226.4" y="192.4">Sheet:</text>
<text x="240" y="192.2">9/11</text>
</g>
<text font-size="3.2" fill="#800000" x="226.7" y="187.2">12/3/2017 10:35 AM</text>
<g font-size="2.5" fill="#505050">
<text x="63" y="72.9">Monitor A</text>
<text x="75.7" y="77.2">J1</text>
<text x="118.8" y="72.9">Monitor B</text>
<text x="131.5" y="77.2">J2</text>
<text x="174.7" y="72.9">Monitor C</text>
<text x="187.4" y="77.2">J3</text>
<text x="64.2" y="80.5">+VA</text>
<text x="64.2" y="83.1">VA3</text>
<text x="87" y="80.5">VA1</text>
<text x="87" y="83.1">GND</text>
<text x="101" y="83.1">VDD/2</text>
<text x="120.1" y="80.5">+VB</text>
<text x="120.1" y="83.1">VB3</text>
<text x="142.9" y="83.1">GND</text>
<text x="142.9" y="80.5">VB1</text>
<text x="156.9" y="83.1">VDD/2</text>
<text x="175.9" y="80.5">+VC</text>
<text x="175.9" y="83.1">VC3</text>
<text x="198.8" y="80.5">VC1</text>
<text x="198.8" y="83.1">GND</text>
<text x="212.7" y="83.1">VDD/2</text>
<text x="64.2" y="85.6">VA3</text>
<text x="64.2" y="88.1">VA4</text>
<text x="87" y="85.6">VDD/2</text>
<text x="87" y="88.1">VAO</text>
<text x="120.1" y="85.6">VB3</text>
<text x="120.1" y="88.1">VB4</text>
<text x="142.9" y="85.6">VDD/2</text>
<text x="142.9" y="88.1">VBO</text>
<text x="175.9" y="85.6">VC3</text>
<text x="175.9" y="88.1">VC4</text>
<text x="198.8" y="88.1">VCO</text>
<text x="198.8" y="85.6">VDD/2</text>
<text x="64.2" y="90.7">+IA</text>
<text x="64.2" y="95.8">IA1</text>
<text x="64.2" y="93.2">IA6</text>
<text x="87" y="93.2">VDD/6</text>
<text x="87" y="90.7">IA4</text>
<text x="101" y="90.7">VDD/6</text>
<text x="120.1" y="90.7">+IB</text>
<text x="120.1" y="95.8">IB1</text>
<text x="120.1" y="93.2">IB6</text>
<text x="142.9" y="93.2">VDD/6</text>
<text x="142.9" y="90.7">IB4</text>
<text x="156.9" y="90.7">VDD/6</text>
<text x="175.9" y="90.7">+IC</text>
<text x="175.9" y="95.8">IC1</text>
<text x="175.9" y="93.2">IC6</text>
<text x="198.8" y="90.7">IC4</text>
<text x="198.8" y="93.2">VDD/6</text>
<text x="212.7" y="90.7">VDD/6</text>
<text x="64.2" y="98.3">IA1</text>
<text x="120.1" y="98.3">IB1</text>
<text x="175.9" y="98.3">IC1</text>
<text x="100.2" y="105.9" transform="rotate(-90 100.2 105.9)">SJ6</text>
<text x="156.1" y="105.9" transform="rotate(-90 156.1 105.9)">SJ7</text>
<text x="212" y="105.9" transform="rotate(-90 212 105.9)">SJ8</text>
<text x="86.8" y="109.7" transform="rotate(-90 86.8 109.7)">R6</text>
<text x="91.6" y="109.7" transform="rotate(-90 91.6 109.7)">43</text>
<text x="142.7" y="109.7" transform="rotate(-90 142.7 109.7)">R7</text>
<text x="147.5" y="109.7" transform="rotate(-90 147.5 109.7)">43</text>
<text x="198.5" y="109.7" transform="rotate(-90 198.5 109.7)">R53</text>
<text x="203.3" y="109.7" transform="rotate(-90 203.3 109.7)">43</text>
<text x="172.1" y="179.2">Use headers J1-J3 to establish custom</text>
<text x="172.1" y="181.8">configurations for the Monitor circuits (P.2).</text>
<text x="172.1" y="184.5">See doc/Jumpers Descrip.pdf for connection</text>
<text x="172.1" y="187.2">description</text>
</g>
<g font-size="2.5" fill="#800000">
<text x="255.9" y="190.5">Rev:</text>
<text x="260.2" y="193">1.0*</text>
</g>
<g font-size="2.1" fill="#505050">
<text x="74.1" y="80.2">1</text>
<text x="74.1" y="82.7">3</text>
<text x="83.6" y="82.7">4</text>
<text x="83.6" y="80.2">2</text>
<text x="130" y="80.2">1</text>
<text x="130" y="82.7">3</text>
<text x="139.4" y="82.7">4</text>
<text x="139.4" y="80.2">2</text>
<text x="185.8" y="80.2">1</text>
<text x="185.8" y="82.7">3</text>
<text x="195.3" y="82.7">4</text>
<text x="195.3" y="80.2">2</text>
<text x="74.1" y="85.3">5</text>
<text x="74.1" y="87.8">7</text>
<text x="83.6" y="87.8">8</text>
<text x="83.6" y="85.3">6</text>
<text x="130" y="85.3">5</text>
<text x="130" y="87.8">7</text>
<text x="139.4" y="87.8">8</text>
<text x="139.4" y="85.3">6</text>
<text x="185.8" y="85.3">5</text>
<text x="185.8" y="87.8">7</text>
<text x="195.3" y="87.8">8</text>
<text x="195.3" y="85.3">6</text>
<text x="72.9" y="95.4">13</text>
<text x="73.1" y="92.9">11</text>
<text x="74.1" y="90.3">9</text>
<text x="83.6" y="95.4">14</text>
<text x="83.6" y="92.9">12</text>
<text x="83.6" y="90.3">10</text>
<text x="128.8" y="95.4">13</text>
<text x="128.9" y="92.9">11</text>
<text x="130" y="90.3">9</text>
<text x="139.4" y="95.4">14</text>
<text x="139.4" y="92.9">12</text>
<text x="139.4" y="90.3">10</text>
<text x="184.6" y="95.4">13</text>
<text x="184.8" y="92.9">11</text>
<text x="185.8" y="90.3">9</text>
<text x="195.3" y="95.4">14</text>
<text x="195.3" y="92.9">12</text>
<text x="195.3" y="90.3">10</text>
<text x="72.9" y="98">15</text>
<text x="83.6" y="98">16</text>
<text x="128.8" y="98">15</text>
<text x="139.4" y="98">16</text>
<text x="184.6" y="98">15</text>
<text x="195.3" y="98">16</text>
</g>
</svg>
